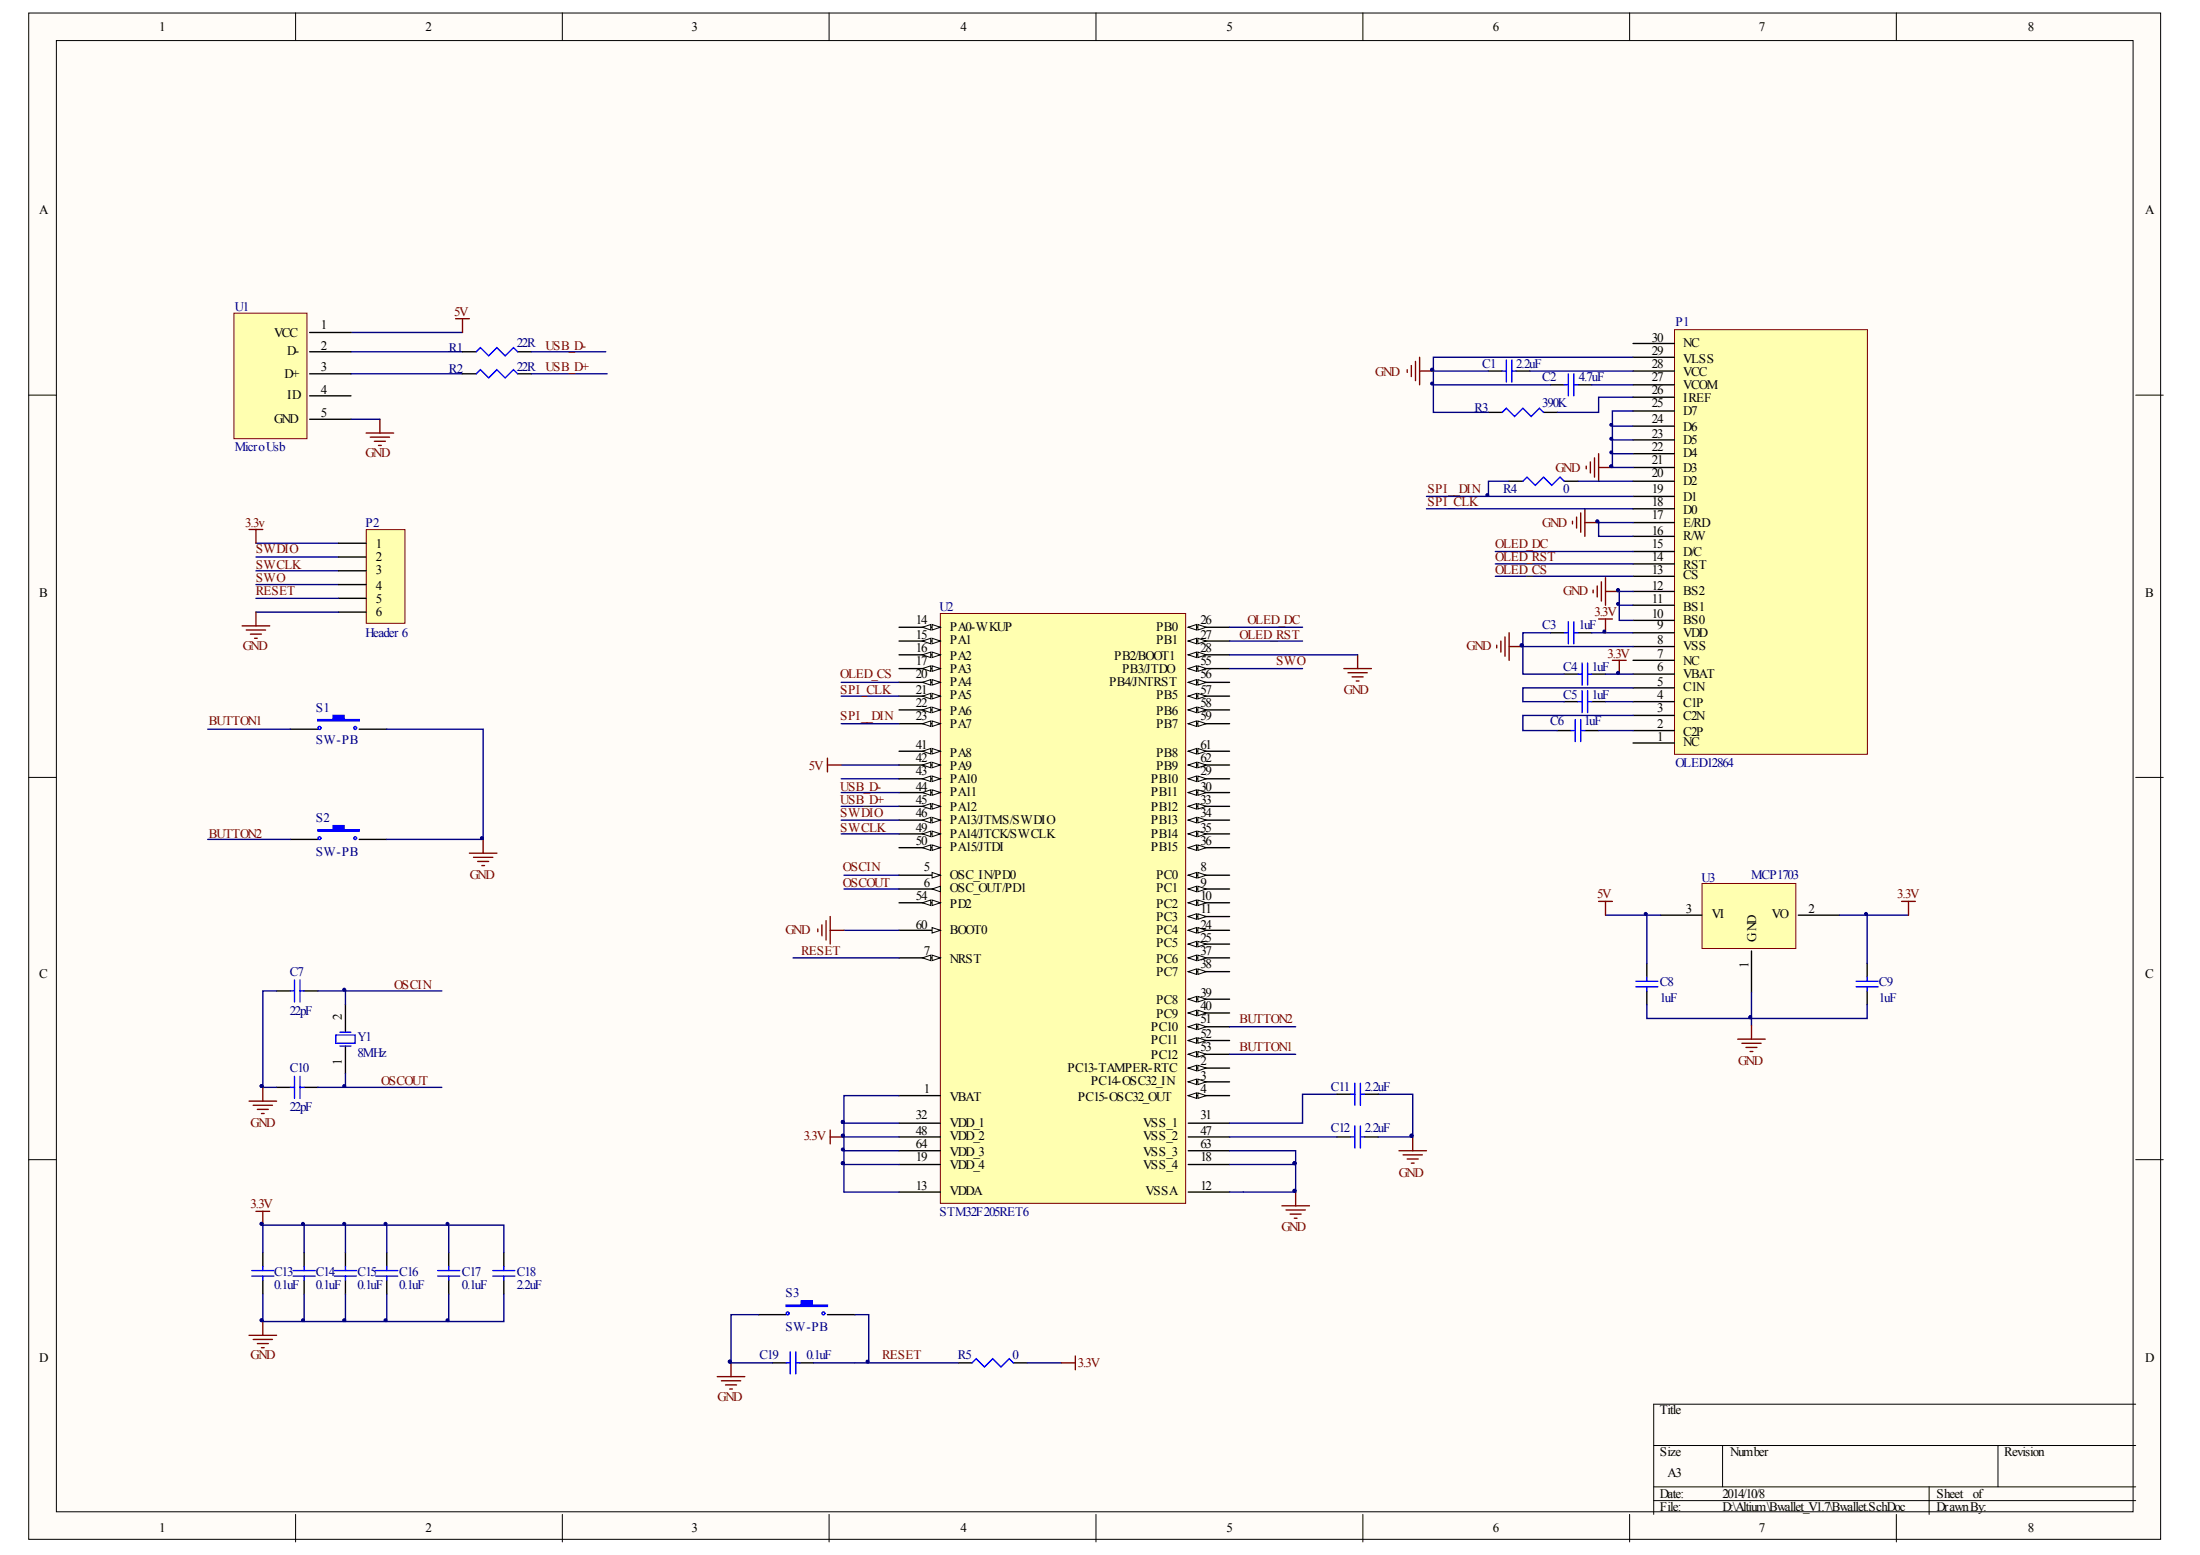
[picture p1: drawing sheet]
<svg xmlns="http://www.w3.org/2000/svg" width="297mm" height="210mm" viewBox="0 0 297 210" stroke-linecap="round" stroke-linejoin="round" font-family="sans-serif">
<g fill="#fffcf8" stroke="#000" stroke-width=".14">
<path d="M3.9 1.8h287.8v206h-287.8z"/>
<path d="M7.6 5.5h280.4v198.6h-280.4z"/>
</g>
<g fill="none" stroke="#000" stroke-width=".14">
<path d="M39.9 1.7v3.8M75.9 1.7v3.8M111.9 1.7v3.8M148 1.7v3.8M184 1.7v3.8M220 1.7v3.8M256 1.7v3.8M3.9 53.3h3.7M288.4 53.3h3.7M3.9 104.9h3.7M288.4 104.9h3.7M3.9 156.5h3.7"/>
<path d="M288.4 156.5h3.7M223.3 195.1h65.1M232.6 195.1v5.6M269.8 195.1v5.6M288.4 189.5h-65.1v14.9M39.9 204.4v3.7M75.9 204.4v3.7M111.9 204.4v3.7M148 204.4v3.7M184 204.4v3.7M220 204.4v3.7M223.3 200.7h65.1"/>
<path d="M223.3 202.6h65.1M256 204.4v3.7M260.5 200.7v3.7"/>
</g>
<path d="M127 82.8h33.1v79.6h-33.1z" fill="#ffffb0" stroke="#800000" stroke-width=".14"/>
<path d="M121.4 125.6h5.6" fill="none" stroke="#000" stroke-width=".19"/>
<path d="M125.8 125.2l1.2 .4-1.2 .4z" fill="#fffcf8" stroke="#000" stroke-width=".14"/>
<path d="M121.4 129.3h5.6" fill="none" stroke="#000" stroke-width=".19"/>
<g fill="#fffcf8" stroke="#000" stroke-width=".14">
<path d="M125.8 128.9l1.2 .4-1.2 .4z"/>
<path d="M124.5 129.3l1.2-.4v.8z"/>
</g>
<path d="M121.4 118.1h5.6" fill="none" stroke="#000" stroke-width=".19"/>
<path d="M125.8 117.8l1.2 .3-1.2 .4z" fill="#fffcf8" stroke="#000" stroke-width=".14"/>
<path d="M121.4 120h5.6" fill="none" stroke="#000" stroke-width=".19"/>
<path d="M125.8 120l1.2-.4v.8z" fill="#fffcf8" stroke="#000" stroke-width=".14"/>
<path d="M121.4 84.7h5.6" fill="none" stroke="#000" stroke-width=".19"/>
<g fill="#fffcf8" stroke="#000" stroke-width=".14">
<path d="M125.8 84.3l1.2 .4-1.2 .3z"/>
<path d="M124.5 84.7l1.2-.4v.7z"/>
</g>
<path d="M121.4 86.5h5.6" fill="none" stroke="#000" stroke-width=".19"/>
<g fill="#fffcf8" stroke="#000" stroke-width=".14">
<path d="M125.8 86.2l1.2 .3-1.2 .4z"/>
<path d="M124.5 86.5l1.2-.3v.7z"/>
</g>
<path d="M121.4 88.4h5.6" fill="none" stroke="#000" stroke-width=".19"/>
<g fill="#fffcf8" stroke="#000" stroke-width=".14">
<path d="M125.8 88l1.2 .4-1.2 .4z"/>
<path d="M124.5 88.4l1.2-.4v.8z"/>
</g>
<path d="M121.4 90.3h5.6" fill="none" stroke="#000" stroke-width=".19"/>
<g fill="#fffcf8" stroke="#000" stroke-width=".14">
<path d="M125.8 89.9l1.2 .4-1.2 .3z"/>
<path d="M124.5 90.3l1.2-.4v.7z"/>
</g>
<path d="M121.4 92.1h5.6" fill="none" stroke="#000" stroke-width=".19"/>
<g fill="#fffcf8" stroke="#000" stroke-width=".14">
<path d="M125.8 91.7l1.2 .4-1.2 .4z"/>
<path d="M124.5 92.1l1.2-.4v.8z"/>
</g>
<path d="M121.4 94h5.6" fill="none" stroke="#000" stroke-width=".19"/>
<g fill="#fffcf8" stroke="#000" stroke-width=".14">
<path d="M125.8 93.6l1.2 .4-1.2 .3z"/>
<path d="M124.5 94l1.2-.4v.7z"/>
</g>
<path d="M121.4 95.8h5.6" fill="none" stroke="#000" stroke-width=".19"/>
<g fill="#fffcf8" stroke="#000" stroke-width=".14">
<path d="M125.8 95.5l1.2 .3-1.2 .4z"/>
<path d="M124.5 95.8l1.2-.3v.7z"/>
</g>
<path d="M121.4 97.7h5.6" fill="none" stroke="#000" stroke-width=".19"/>
<g fill="#fffcf8" stroke="#000" stroke-width=".14">
<path d="M125.8 97.3l1.2 .4-1.2 .4z"/>
<path d="M124.5 97.7l1.2-.4v.8z"/>
</g>
<path d="M121.4 101.4h5.6" fill="none" stroke="#000" stroke-width=".19"/>
<g fill="#fffcf8" stroke="#000" stroke-width=".14">
<path d="M125.8 101l1.2 .4-1.2 .4z"/>
<path d="M124.5 101.4l1.2-.4v.8z"/>
</g>
<path d="M121.4 103.3h5.6" fill="none" stroke="#000" stroke-width=".19"/>
<g fill="#fffcf8" stroke="#000" stroke-width=".14">
<path d="M125.8 102.9l1.2 .4-1.2 .3z"/>
<path d="M124.5 103.3l1.2-.4v.7z"/>
</g>
<path d="M121.4 105.1h5.6" fill="none" stroke="#000" stroke-width=".19"/>
<g fill="#fffcf8" stroke="#000" stroke-width=".14">
<path d="M125.8 104.8l1.2 .3-1.2 .4z"/>
<path d="M124.5 105.1l1.2-.3v.7z"/>
</g>
<path d="M121.4 107h5.6" fill="none" stroke="#000" stroke-width=".19"/>
<g fill="#fffcf8" stroke="#000" stroke-width=".14">
<path d="M125.8 106.6l1.2 .4-1.2 .4z"/>
<path d="M124.5 107l1.2-.4v.8z"/>
</g>
<path d="M121.4 108.8h5.6" fill="none" stroke="#000" stroke-width=".19"/>
<g fill="#fffcf8" stroke="#000" stroke-width=".14">
<path d="M125.8 108.5l1.2 .3-1.2 .4z"/>
<path d="M124.5 108.8l1.2-.3v.7z"/>
</g>
<path d="M121.4 110.7h5.6" fill="none" stroke="#000" stroke-width=".19"/>
<g fill="#fffcf8" stroke="#000" stroke-width=".14">
<path d="M125.8 110.3l1.2 .4-1.2 .4z"/>
<path d="M124.5 110.7l1.2-.4v.8z"/>
</g>
<path d="M121.4 112.6h5.6" fill="none" stroke="#000" stroke-width=".19"/>
<g fill="#fffcf8" stroke="#000" stroke-width=".14">
<path d="M125.8 112.2l1.2 .4-1.2 .3z"/>
<path d="M124.5 112.6l1.2-.4v.7z"/>
</g>
<path d="M121.4 114.4h5.6" fill="none" stroke="#000" stroke-width=".19"/>
<g fill="#fffcf8" stroke="#000" stroke-width=".14">
<path d="M125.8 114.1l1.2 .3-1.2 .4z"/>
<path d="M124.5 114.4l1.2-.3v.7z"/>
</g>
<path d="M160.4 84.7h5.6" fill="none" stroke="#000" stroke-width=".19"/>
<g fill="#fffcf8" stroke="#000" stroke-width=".14">
<path d="M160.4 84.7l1.1-.4v.7z"/>
<path d="M161.7 84.3l1.2 .4-1.2 .3z"/>
</g>
<path d="M160.4 86.5h5.6" fill="none" stroke="#000" stroke-width=".19"/>
<g fill="#fffcf8" stroke="#000" stroke-width=".14">
<path d="M160.4 86.5l1.1-.3v.7z"/>
<path d="M161.7 86.2l1.2 .3-1.2 .4z"/>
</g>
<path d="M160.4 88.4h5.6" fill="none" stroke="#000" stroke-width=".19"/>
<g fill="#fffcf8" stroke="#000" stroke-width=".14">
<path d="M160.4 88.4l1.1-.4v.8z"/>
<path d="M161.7 88l1.2 .4-1.2 .4z"/>
</g>
<path d="M160.4 90.3h5.6" fill="none" stroke="#000" stroke-width=".19"/>
<g fill="#fffcf8" stroke="#000" stroke-width=".14">
<path d="M160.4 90.3l1.1-.4v.7z"/>
<path d="M161.7 89.9l1.2 .4-1.2 .3z"/>
</g>
<path d="M160.4 92.1h5.6" fill="none" stroke="#000" stroke-width=".19"/>
<g fill="#fffcf8" stroke="#000" stroke-width=".14">
<path d="M160.4 92.1l1.1-.4v.8z"/>
<path d="M161.7 91.7l1.2 .4-1.2 .4z"/>
</g>
<path d="M160.4 94h5.6" fill="none" stroke="#000" stroke-width=".19"/>
<g fill="#fffcf8" stroke="#000" stroke-width=".14">
<path d="M160.4 94l1.1-.4v.7z"/>
<path d="M161.7 93.6l1.2 .4-1.2 .3z"/>
</g>
<path d="M160.4 95.8h5.6" fill="none" stroke="#000" stroke-width=".19"/>
<g fill="#fffcf8" stroke="#000" stroke-width=".14">
<path d="M160.4 95.8l1.1-.3v.7z"/>
<path d="M161.7 95.5l1.2 .3-1.2 .4z"/>
</g>
<path d="M160.4 97.7h5.6" fill="none" stroke="#000" stroke-width=".19"/>
<g fill="#fffcf8" stroke="#000" stroke-width=".14">
<path d="M160.4 97.7l1.1-.4v.8z"/>
<path d="M161.7 97.3l1.2 .4-1.2 .4z"/>
</g>
<path d="M160.4 101.4h5.6" fill="none" stroke="#000" stroke-width=".19"/>
<g fill="#fffcf8" stroke="#000" stroke-width=".14">
<path d="M160.4 101.4l1.1-.4v.8z"/>
<path d="M161.7 101l1.2 .4-1.2 .4z"/>
</g>
<path d="M160.4 103.3h5.6" fill="none" stroke="#000" stroke-width=".19"/>
<g fill="#fffcf8" stroke="#000" stroke-width=".14">
<path d="M160.4 103.3l1.1-.4v.7z"/>
<path d="M161.7 102.9l1.2 .4-1.2 .3z"/>
</g>
<path d="M160.4 105.1h5.6" fill="none" stroke="#000" stroke-width=".19"/>
<g fill="#fffcf8" stroke="#000" stroke-width=".14">
<path d="M160.4 105.1l1.1-.3v.7z"/>
<path d="M161.7 104.8l1.2 .3-1.2 .4z"/>
</g>
<path d="M160.4 107h5.6" fill="none" stroke="#000" stroke-width=".19"/>
<g fill="#fffcf8" stroke="#000" stroke-width=".14">
<path d="M160.4 107l1.1-.4v.8z"/>
<path d="M161.7 106.6l1.2 .4-1.2 .4z"/>
</g>
<path d="M160.4 108.8h5.6" fill="none" stroke="#000" stroke-width=".19"/>
<g fill="#fffcf8" stroke="#000" stroke-width=".14">
<path d="M160.4 108.8l1.1-.3v.7z"/>
<path d="M161.7 108.5l1.2 .3-1.2 .4z"/>
</g>
<path d="M160.4 110.7h5.6" fill="none" stroke="#000" stroke-width=".19"/>
<g fill="#fffcf8" stroke="#000" stroke-width=".14">
<path d="M160.4 110.7l1.1-.4v.8z"/>
<path d="M161.7 110.3l1.2 .4-1.2 .4z"/>
</g>
<path d="M160.4 112.6h5.6" fill="none" stroke="#000" stroke-width=".19"/>
<g fill="#fffcf8" stroke="#000" stroke-width=".14">
<path d="M160.4 112.6l1.1-.4v.7z"/>
<path d="M161.7 112.2l1.2 .4-1.2 .3z"/>
</g>
<path d="M160.4 114.4h5.6" fill="none" stroke="#000" stroke-width=".19"/>
<g fill="#fffcf8" stroke="#000" stroke-width=".14">
<path d="M160.4 114.4l1.1-.3v.7z"/>
<path d="M161.7 114.1l1.2 .3-1.2 .4z"/>
</g>
<path d="M160.4 118.1h5.6" fill="none" stroke="#000" stroke-width=".19"/>
<g fill="#fffcf8" stroke="#000" stroke-width=".14">
<path d="M160.4 118.1l1.1-.3v.7z"/>
<path d="M161.7 117.8l1.2 .3-1.2 .4z"/>
</g>
<path d="M160.4 120h5.6" fill="none" stroke="#000" stroke-width=".19"/>
<g fill="#fffcf8" stroke="#000" stroke-width=".14">
<path d="M160.4 120l1.1-.4v.8z"/>
<path d="M161.7 119.6l1.2 .4-1.2 .4z"/>
</g>
<path d="M160.4 121.9h5.6" fill="none" stroke="#000" stroke-width=".19"/>
<g fill="#fffcf8" stroke="#000" stroke-width=".14">
<path d="M160.4 121.9l1.1-.4v.7z"/>
<path d="M161.7 121.5l1.2 .4-1.2 .3z"/>
</g>
<path d="M160.4 123.7h5.6" fill="none" stroke="#000" stroke-width=".19"/>
<g fill="#fffcf8" stroke="#000" stroke-width=".14">
<path d="M160.4 123.7l1.1-.4v.8z"/>
<path d="M161.7 123.3l1.2 .4-1.2 .4z"/>
</g>
<path d="M160.4 125.6h5.6" fill="none" stroke="#000" stroke-width=".19"/>
<g fill="#fffcf8" stroke="#000" stroke-width=".14">
<path d="M160.4 125.6l1.1-.4v.8z"/>
<path d="M161.7 125.2l1.2 .4-1.2 .4z"/>
</g>
<path d="M160.4 127.4h5.6" fill="none" stroke="#000" stroke-width=".19"/>
<g fill="#fffcf8" stroke="#000" stroke-width=".14">
<path d="M160.4 127.4l1.1-.3v.7z"/>
<path d="M161.7 127.1l1.2 .3-1.2 .4z"/>
</g>
<path d="M160.4 129.3h5.6" fill="none" stroke="#000" stroke-width=".19"/>
<g fill="#fffcf8" stroke="#000" stroke-width=".14">
<path d="M160.4 129.3l1.1-.4v.8z"/>
<path d="M161.7 128.9l1.2 .4-1.2 .4z"/>
</g>
<path d="M160.4 131.2h5.6" fill="none" stroke="#000" stroke-width=".19"/>
<g fill="#fffcf8" stroke="#000" stroke-width=".14">
<path d="M160.4 131.2l1.1-.4v.7z"/>
<path d="M161.7 130.8l1.2 .4-1.2 .3z"/>
</g>
<path d="M160.4 134.9h5.6" fill="none" stroke="#000" stroke-width=".19"/>
<g fill="#fffcf8" stroke="#000" stroke-width=".14">
<path d="M160.4 134.9l1.1-.4v.7z"/>
<path d="M161.7 134.5l1.2 .4-1.2 .3z"/>
</g>
<path d="M160.4 136.7h5.6" fill="none" stroke="#000" stroke-width=".19"/>
<g fill="#fffcf8" stroke="#000" stroke-width=".14">
<path d="M160.4 136.7l1.1-.3v.7z"/>
<path d="M161.7 136.4l1.2 .3-1.2 .4z"/>
</g>
<path d="M160.4 138.6h5.6" fill="none" stroke="#000" stroke-width=".19"/>
<g fill="#fffcf8" stroke="#000" stroke-width=".14">
<path d="M160.4 138.6l1.1-.4v.8z"/>
<path d="M161.7 138.2l1.2 .4-1.2 .4z"/>
</g>
<path d="M160.4 140.5h5.6" fill="none" stroke="#000" stroke-width=".19"/>
<g fill="#fffcf8" stroke="#000" stroke-width=".14">
<path d="M160.4 140.5l1.1-.4v.7z"/>
<path d="M161.7 140.1l1.2 .4-1.2 .3z"/>
</g>
<path d="M160.4 142.3h5.6" fill="none" stroke="#000" stroke-width=".19"/>
<g fill="#fffcf8" stroke="#000" stroke-width=".14">
<path d="M160.4 142.3l1.1-.4v.8z"/>
<path d="M161.7 141.9l1.2 .4-1.2 .4z"/>
</g>
<path d="M160.4 144.2h5.6" fill="none" stroke="#000" stroke-width=".19"/>
<g fill="#fffcf8" stroke="#000" stroke-width=".14">
<path d="M160.4 144.2l1.1-.4v.7z"/>
<path d="M161.7 143.8l1.2 .4-1.2 .3z"/>
</g>
<path d="M160.4 146h5.6" fill="none" stroke="#000" stroke-width=".19"/>
<g fill="#fffcf8" stroke="#000" stroke-width=".14">
<path d="M160.4 146l1.1-.3v.7z"/>
<path d="M161.7 145.7l1.2 .3-1.2 .4z"/>
</g>
<path d="M160.4 147.9h5.6" fill="none" stroke="#000" stroke-width=".19"/>
<g fill="#fffcf8" stroke="#000" stroke-width=".14">
<path d="M160.4 147.9l1.1-.4v.8z"/>
<path d="M161.7 147.5l1.2 .4-1.2 .4z"/>
</g>
<path d="M121.4 121.9h5.6" fill="none" stroke="#000" stroke-width=".19"/>
<g fill="#fffcf8" stroke="#000" stroke-width=".14">
<path d="M125.8 121.5l1.2 .4-1.2 .3z"/>
<path d="M124.5 121.9l1.2-.4v.7z"/>
</g>
<g fill="none" stroke="#000" stroke-width=".19">
<path d="M62.4 47.5h1.9M62.4 50.5h1.9M69.9 47.5h1.8M69.9 50.5h1.8M39.2 98.4h3.7M48.5 98.4h3.7M39.2 113.3h3.7M48.5 113.3h3.7M37.3 133.8h1.9M41.1 133.8h1.8M46.6 135.6v3.7M37.3 146.8h1.9"/>
<path d="M41.1 146.8h1.8M46.6 141.2v3.7M121.4 147.9h5.6M121.4 151.6h5.6M121.4 153.5h5.6M121.4 155.3h5.6M121.4 157.2h5.6M160.4 151.6h5.6M160.4 153.5h5.6M160.4 155.3h5.6M160.4 157.2h5.6M35.5 169.1v1.9"/>
<path d="M35.5 172.8v1.9M41.1 169.1v1.9M41.1 172.8v1.9M46.6 169.1v1.9M46.6 172.8v1.9M52.2 169.1v1.9M52.2 172.8v1.9M60.6 169.1v1.9M60.6 172.8v1.9M68 169.1v1.9M68 172.8v1.9M121.4 160.9h5.6"/>
<path d="M160.4 160.9h5.6"/>
</g>
<g fill="none" stroke="#00f" stroke-width=".19">
<path d="M64.3 47.5l.6-.6 1.1 1.1 1.1-1.1 1.1 1.1 1.1-1.1 .6 .6M64.3 50.5l.6-.6 1.1 1.1 1.1-1.1 1.1 1.1 1.1-1.1 .6 .6M39.2 133.8h.6M39.8 132.3v2.9M40.5 132.3v2.9M40.5 133.8h.6M45.3 139.7h2.6v1.1h-2.6zM45.9 139.3h1.5M39.2 146.8h.6M39.8 145.3v3M40.5 145.3v3M40.5 146.8h.6"/>
<path d="M45.9 141.2h1.5M34 171.5h3M34 172.3h3M35.5 171v.5M35.5 172.3v.5M39.6 171.5h3M39.6 172.3h3M41.1 171v.5M41.1 172.3v.5M45.2 171.5h2.9M45.2 172.3h2.9M46.6 171v.5"/>
<path d="M46.6 172.3v.5M50.7 171.5h3M50.7 172.3h3M52.2 171v.5M52.2 172.3v.5M59.1 171.5h3M59.1 172.3h3M60.6 171v.5M60.6 172.3v.5M66.5 171.5h3M66.5 172.3h3M68 171v.5"/>
<path d="M68 172.3v.5"/>
<circle cx="43.1" cy="98.3" r=".2"/>
<circle cx="48" cy="98.3" r=".2"/>
<circle cx="43.1" cy="113.1" r=".2"/>
<circle cx="48" cy="113.1" r=".19"/>
</g>
<g fill="none" stroke="#000080" stroke-width=".19">
<path d="M47.4 44.9h15M47.4 47.5h15M47.4 50.5h15M71.7 47.5h10.1M71.7 50.5h10.3M28 98.4h11.2M52.2 98.4h13v14.9h-13M113.6 92.1h7.8M28 113.3h11.2M113.6 107h7.8M113.6 110.7h7.8M113.6 108.8h7.8"/>
<path d="M113.9 118.1h7.5M37.3 133.8h-1.8v13h1.8M42.9 133.8h16.8M46.6 133.8v1.8M113.9 120h7.5M113.9 125.6h7.5M42.9 146.8h16.8M46.6 144.9v1.9M113.9 155.3h7.5M113.9 153.5h7.5M41.1 165.4v3.7M41.1 174.7v3.7"/>
<path d="M46.6 165.4v3.7M46.6 174.7v3.7M52.2 165.4v3.7M52.2 174.7v3.7M60.6 165.4v3.7M60.6 174.7v3.7M113.9 160.9h7.5M166 160.9h1.9"/>
</g>
<g fill="#000080" stroke="#000080" stroke-width=".14">
<circle cx="35.3" cy="146.6" r=".2"/>
<circle cx="46.5" cy="133.6" r=".2"/>
<circle cx="46.5" cy="146.6" r=".2"/>
<circle cx="174.8" cy="160.7" r=".2"/>
<circle cx="113.8" cy="155.2" r=".2"/>
<circle cx="113.8" cy="153.3" r=".19"/>
<circle cx="60.4" cy="165.2" r=".2"/>
<circle cx="60.4" cy="178.2" r=".2"/>
<circle cx="52" cy="165.2" r=".2"/>
<circle cx="52" cy="178.2" r=".2"/>
<circle cx="46.5" cy="165.2" r=".2"/>
<circle cx="40.9" cy="165.2" r=".2"/>
<circle cx="40.9" cy="178.2" r=".2"/>
<circle cx="46.5" cy="178.2" r=".2"/>
<circle cx="35.3" cy="178.2" r=".2"/>
<circle cx="35.3" cy="165.2" r=".2"/>
<circle cx="65.1" cy="113.1" r=".19"/>
</g>
<g fill="none" stroke="#800000" stroke-width=".19">
<path d="M49.4 58.5h3.7M50 59h2.6M50.5 59.6h1.5M51.3 56.6v1.9M51.1 60.1h.4M63.4 115.2h3.7M63.9 115.7h2.6M64.5 116.3h1.5M65 116.8h.4M65.2 113.3v1.9M112.1 152.5v1.9M112.1 153.5h1.8"/>
<path d="M34.6 163.5h1.8M35.5 163.5v1.9M35.5 178.4v1.8M173.1 162.8h3.7M173.6 163.3h2.6M174.2 163.9h1.5M174.8 164.4h.3M174.9 160.9v1.9M33.6 180.2h3.7M34.2 180.8h2.6M34.7 181.4h1.5M35.3 181.9h.4"/>
</g>
<g fill="#00f" stroke="#00f" stroke-width=".19">
<path d="M42.9 97.1h2.1v-.5h1.5v.5h2v.2h-5.6z" fill-rule="evenodd"/>
<path d="M42.9 112h2.1v-.6h1.5v.6h2v.2h-5.6z" fill-rule="evenodd"/>
</g>
<path d="M31.6 42.3h9.9v16.9h-9.9z" fill="#ffffb0" stroke="#800000" stroke-width=".14"/>
<path d="M41.8 44.9h5.6M41.8 47.5h5.6M41.8 50.5h5.6M41.8 53.4h5.6M41.8 56.6h5.6M180.5 153.5h1.9M184.2 153.5h1.9" fill="none" stroke="#000" stroke-width=".19"/>
<g fill="none" stroke="#000080" stroke-width=".19">
<path d="M47.4 56.6h3.9M34.6 78.9h11.1M34.6 77h11.1M34.6 75.2h11.1M34.6 73.3h11.1M113.6 94h7.8M113.6 97.7h7.8M166 84.7h9.9M166 86.5h9.9M113.6 112.6h7.8M113.6 105.1h7.8M113.6 103.3h7.8"/>
<path d="M121.4 147.9h-7.5v3.7M166 153.5h14.5"/>
</g>
<g fill="#000080" stroke="#000080" stroke-width=".14">
<circle cx="113.8" cy="151.5" r=".2"/>
<circle cx="35.3" cy="146.6" r=".2"/>
<circle cx="190.6" cy="153.3" r=".19"/>
</g>
<path d="M182.4 153.5h.5M182.9 152v3M183.7 152v3M183.7 153.5h.5" fill="none" stroke="#00f" stroke-width=".19"/>
<path d="M33.6 71.5h1.9M34.6 71.5v1.8M33.6 148.6h3.7M34.2 149.2h2.6M34.7 149.8h1.5M35.3 150.3h.4M35.5 146.8v1.8M188.9 155.3h3.7M189.4 155.9h2.6M190 156.4h1.5M190.6 157h.3M190.7 153.5v1.8" fill="none" stroke="#800000" stroke-width=".19"/>
<path d="M49.4 71.5h5.3v12.6h-5.3z" fill="#ffffb0" stroke="#800000" stroke-width=".14"/>
<path d="M45.7 73.3h3.7M45.7 75.2h3.7M45.7 77h3.7M45.7 78.9h3.7M45.7 80.8h3.7M45.7 82.6h3.7M104.3 184h1.8M108 184h1.9" fill="none" stroke="#000" stroke-width=".19"/>
<path d="M34.6 82.6h11.1M166 90.3h9.9M113.9 157.2h7.5M121.4 151.6h-7.5v9.3M166 155.3h8.9v1.9M166 157.2h8.9M174.9 157.2v3.7h-7M35.5 169.1v-3.7h32.5v3.7M35.5 174.7v3.7h32.5v-3.7" fill="none" stroke="#000080" stroke-width=".19"/>
<g fill="#000080" stroke="#000080" stroke-width=".14">
<circle cx="35.3" cy="165.2" r=".2"/>
<circle cx="35.3" cy="178.2" r=".2"/>
<circle cx="113.8" cy="151.5" r=".2"/>
<circle cx="113.8" cy="157" r=".19"/>
<circle cx="174.8" cy="157" r=".2"/>
<circle cx="174.8" cy="160.7" r=".2"/>
<circle cx="98.5" cy="183.8" r=".2"/>
</g>
<path d="M106.1 184h.6M106.7 182.5v3M107.4 182.5v3M107.4 184h.6" fill="none" stroke="#00f" stroke-width=".19"/>
<path d="M96.8 185.8h3.8M97.4 186.4h2.6M98 186.9h1.4M98.5 187.5h.4M98.7 184v1.8" fill="none" stroke="#800000" stroke-width=".19"/>
<path d="M226.1 44.5h26v57.3h-26z" fill="#ffffb0" stroke="#800000" stroke-width=".14"/>
<g fill="none" stroke="#000" stroke-width=".19">
<path d="M201 50.1h1.8M201 55.7h1.8M204.7 50.1h1.8M208.4 55.7h1.9M209.3 51.9h1.9M213.1 51.9h1.8M220.5 59.4h5.6M220.5 57.5h5.6M220.5 55.5h5.6M220.5 53.6h5.6M220.5 51.9h5.6M220.5 50.1h5.6"/>
<path d="M220.5 48.2h5.6M220.5 46.4h5.6M220.5 79.8h5.6M220.5 77.8h5.6M220.5 76.1h5.6M220.5 74.4h5.6M220.5 72.4h5.6M220.5 70.5h5.6M220.5 68.7h5.6M220.5 67h5.6M220.5 65h5.6M220.5 63.1h5.6"/>
<path d="M220.5 61.2h5.6M209.3 85.4h1.9M210.3 98.6h1.8M211.2 94.7h1.9M213.1 85.4h1.8M214 98.6h1.8M214.9 94.7h1.9M220.5 98.6h5.6M220.5 96.6h5.6M220.5 94.7h5.6M220.5 92.9h5.6M220.5 91h5.6"/>
<path d="M220.5 89.1h5.6M220.5 87.3h5.6M220.5 85.4h5.6M220.5 83.7h5.6M220.5 81.7h5.6M220.5 100.3h5.6"/>
</g>
<path d="M61.5 43h1.9M62.4 43v1.9M202.1 87.1v.4M202.6 86.5v1.5M203.2 86v2.6M203.8 85.4v3.7M203.8 87.3h1.8M217.7 89.1h1.9M218.6 89.1v1.9M111.7 102.3v1.9M111.7 103.3h1.9" fill="none" stroke="#800000" stroke-width=".19"/>
<g fill="none" stroke="#00f" stroke-width=".19">
<path d="M202.8 55.7l.6-.6 1.1 1.1 1.1-1.1 1.1 1.1 1.1-1.1 .6 .6M202.8 50.1h.6M203.4 48.6v3M204.1 48.6v3M204.1 50.1h.6M211.2 51.9h.6M211.8 50.5v2.9M212.5 50.5v2.9M212.5 51.9h.6M211.2 85.4h.6M211.8 83.9v3M212.1 98.6h.6"/>
<path d="M212.5 83.9v3M212.5 85.4h.6M212.7 97.1v3M213.1 94.7h.5M213.4 97.1v3M213.4 98.6h.6M213.6 93.2v3M214.4 93.2v3M214.4 94.7h.5"/>
</g>
<path d="M201.9 74.4h18.6M201.9 76.1h18.6M201.9 77.8h18.6M215.8 98.6h4.7M216.8 94.7h3.7M218.6 83.7h1.9M220.5 96.6h-14.9v2h4.7M220.5 92.9h-14.9v1.8h5.6" fill="none" stroke="#000080" stroke-width=".19"/>
<g fill="#000080" stroke="#000080" stroke-width=".14">
<circle cx="218.5" cy="90.8" r=".2"/>
<circle cx="205.4" cy="87.1" r=".2"/>
</g>
<path d="M229.8 119.3h12.7v8.7h-12.7z" fill="#ffffb0" stroke="#800000" stroke-width=".14"/>
<g fill="none" stroke="#000" stroke-width=".19">
<path d="M203.8 65h1.8M211.2 65h1.9M211.2 91h1.9M214.9 91h1.9M222.4 130v1.9M222.4 133.8v1.8M224.2 123.5h5.6M236.5 128.4v5.5M242.8 123.5h5.6M252.1 130v1.9M252.1 133.8v1.8M180.5 147.7h1.9"/>
<path d="M184.2 147.7h1.9M102.4 177.5h3.7M111.7 177.5h3.7M129.4 184h1.8M136.8 184h1.9"/>
</g>
<g fill="none" stroke="#000080" stroke-width=".19">
<path d="M193.5 50.1h7.5M193.5 51.9h15.8M206.5 50.1h14M214.9 51.9h5.6M217.7 59.4h2.8M217.7 57.5h2.8M220.5 53.6h-4.7v2.1h-5.5M220.5 48.2h-27v7.5h7.5M220.5 55.5h-2.8v7.6h2.8M192.6 67h27.9M192.6 68.7h27.9M203.8 65h-2.8v2"/>
<path d="M213.1 65h7.4M217.7 61.2h2.8M220.5 79.8h-1.9v3.9M220.5 70.5h-4.7v1.9h4.7M34.6 80.8h11.1M166 88.4h17.3M205.6 87.3h14.9M209.3 85.4h-3.7v5.6h5.6M214.9 85.4h5.6M216.8 91h3.7M218.6 81.7h1.9M107.1 129.3h14.3"/>
<path d="M166 138.6h8.9M216.8 123.5h7.4M222.4 135.6v1.9h29.7v-1.9M222.4 123.5v6.5M236.5 133.9v4.5M248.4 123.5h9.3M252.1 123.5v6.5M166 142.3h8.9M180.5 147.7h-4.6v3.9h-9.9M186.1 147.7h4.6v5.8h-4.6M102.4 177.5h-3.7v6.5h5.6M115.4 177.5h1.9v6.5"/>
<path d="M109.9 184h19.5M138.7 184h4.6"/>
</g>
<g fill="none" stroke="#800000" stroke-width=".19">
<path d="M190 49.9v.4M190.6 49.3v1.5M191.1 48.8v2.6M191.7 48.2v3.7M191.7 50.1h1.8M212.3 70.4v.3M212.9 69.8v1.5M213.4 69.2v2.6M214 68.7v3.7M214 70.5h1.8M214.2 62.9v.4M214.7 62.4v1.4"/>
<path d="M215.1 79.7v.3M215.3 61.8v2.6M215.7 79.1v1.5M215.8 61.2v3.8M215.8 63.1h1.9M216.2 78.5v2.6M216.8 78v3.7M216.8 79.8h1.8M32.7 84.5h3.7M33.3 85h2.6M33.8 85.6h1.5M34.4 86.2h.3"/>
<path d="M34.6 82.6v1.9M181.4 90.3h3.8M182 90.8h2.6M182.6 91.4h1.4M183.1 91.9h.4M183.3 88.4v1.9M215.8 83.6h1.9M216.8 83.6v1.8M110.4 125.4v.4M111 124.8v1.5M111.5 124.3v2.6M112.1 123.7v3.7"/>
<path d="M112.1 125.6h1.8M215.8 121.7h1.9M216.8 121.7v1.8M236.5 138.4v1.9M256.7 121.7h1.9M257.7 121.7v1.8M234.6 140.3h3.7M235.2 140.8h2.6M235.7 141.4h1.5M236.3 141.9h.4M143.3 184h1.9M145.2 183v1.9"/>
</g>
<g fill="none" stroke="#00f" stroke-width=".19">
<path d="M205.6 65l.6-.6 1.1 1.1 1.1-1.1 1.1 1.1 1.1-1.1 .6 .6M213.1 91h.5M213.6 89.5v3M214.4 89.5v3M214.4 91h.5M220.9 132.5h2.9M220.9 133.2h2.9M222.4 131.9v.6M222.4 133.2v.6M250.6 132.5h3M250.6 133.2h3M252.1 131.9v.6"/>
<path d="M252.1 133.2v.6M182.4 147.7h.5M182.9 146.2v3M183.7 146.2v3M183.7 147.7h.5M131.2 184l.6-.6 1.1 1.1 1.1-1.1 1.1 1.1 1.2-1.1 .5 .6"/>
<circle cx="106.4" cy="177.3" r=".2"/>
<circle cx="111.2" cy="177.3" r=".2"/>
</g>
<g fill="#000080" stroke="#000080" stroke-width=".14">
<circle cx="222.2" cy="123.4" r=".2"/>
<circle cx="236.3" cy="137.3" r=".2"/>
<circle cx="251.9" cy="123.4" r=".2"/>
<circle cx="190.6" cy="153.3" r=".19"/>
<circle cx="218.5" cy="79.7" r=".2"/>
<circle cx="218.5" cy="81.5" r=".2"/>
<circle cx="205.4" cy="87.1" r=".2"/>
<circle cx="215.7" cy="70.4" r=".19"/>
<circle cx="217.5" cy="62.9" r=".19"/>
<circle cx="217.5" cy="61.1" r=".2"/>
<circle cx="217.5" cy="59.2" r=".2"/>
<circle cx="217.5" cy="57.3" r=".2"/>
<circle cx="216.6" cy="85.2" r=".19"/>
<circle cx="193.4" cy="49.9" r=".2"/>
<circle cx="193.4" cy="51.8" r=".2"/>
<circle cx="200.8" cy="66.8" r=".2"/>
<circle cx="98.5" cy="183.8" r=".2"/>
<circle cx="117.1" cy="183.8" r=".2"/>
</g>
<path d="M106.1 176.2h2.1v-.6h1.5v.6h2v.1h-5.6z" fill-rule="evenodd" fill="#00f" stroke="#00f" stroke-width=".19"/>
<g font-size="1.8">
<text x="21.5" y="4.2">1</text>
<text x="57.4" y="4.2">2</text>
<text x="93.4" y="4.2">3</text>
<text x="129.7" y="4.2">4</text>
<text x="165.6" y="4.2">5</text>
<text x="201.5" y="4.2">6</text>
<text x="237.5" y="4.2">7</text>
<text x="273.8" y="4.2">8</text>
<text x="5.3" y="28.9">A</text>
<text x="289.6" y="28.9">A</text>
<text x="37" y="45.4">VCC</text>
<text x="38.8" y="47.9">D-</text>
<text x="43.3" y="44.4">1</text>
<text x="43.3" y="47.2">2</text>
<text x="223" y="47.9">29</text>
<text x="223" y="46.1">30</text>
<text x="227.3" y="46.8">NC</text>
<text x="38.4" y="51.1">D+</text>
<text x="38.8" y="53.9">ID</text>
<text x="43.3" y="50">3</text>
<text x="43.3" y="53.2">4</text>
<text x="223" y="53.2">26</text>
<text x="223" y="51.4">27</text>
<text x="223" y="49.7">28</text>
<text x="227.3" y="52.5">VCOM</text>
<text x="227.3" y="50.7">VCC</text>
<text x="227.3" y="49">VLSS</text>
<text x="37" y="57.1">GND</text>
<text x="43.3" y="56.4">5</text>
<text x="223" y="59.2">23</text>
<text x="223" y="57.1">24</text>
<text x="223" y="54.9">25</text>
<text x="227.3" y="59.9">D5</text>
<text x="227.3" y="58.1">D6</text>
<text x="227.3" y="56">D7</text>
<text x="227.3" y="54.2">IREF</text>
<text x="223" y="64.5">20</text>
<text x="223" y="62.7">21</text>
<text x="223" y="60.9">22</text>
<text x="227.3" y="65.5">D2</text>
<text x="227.3" y="63.7">D3</text>
<text x="227.3" y="61.6">D4</text>
<text x="223" y="70.1">17</text>
<text x="223" y="68.3">18</text>
<text x="223" y="66.6">19</text>
<text x="227.3" y="71.1">E/RD</text>
<text x="227.3" y="69.4">D0</text>
<text x="227.3" y="67.6">D1</text>
<text x="50.7" y="74">1</text>
<text x="50.7" y="75.7">2</text>
<text x="50.7" y="77.5">3</text>
<text x="223" y="77.5">13</text>
<text x="223" y="75.7">14</text>
<text x="223" y="74">15</text>
<text x="223" y="72.2">16</text>
<text x="227.3" y="76.8">RST</text>
<text x="227.3" y="75">D/C</text>
<text x="227.3" y="72.9">R/W</text>
<text x="5.3" y="80.7">B</text>
<text x="50.7" y="79.6">4</text>
<text x="50.7" y="81.4">5</text>
<text x="50.7" y="83.1">6</text>
<text x="223" y="83.5">10</text>
<text x="223" y="81.4">11</text>
<text x="223" y="79.6">12</text>
<text x="227.3" y="82.4">BS1</text>
<text x="227.3" y="80.3">BS2</text>
<text x="227.3" y="78.2">CS</text>
<text x="289.6" y="80.7">B</text>
<text x="123.7" y="84.2">14</text>
<text x="123.7" y="86.3">15</text>
<text x="123.7" y="88">16</text>
<text x="123.7" y="89.8">17</text>
<text x="128.3" y="85.2">PA0-WKUP</text>
<text x="128.3" y="87">PA1</text>
<text x="128.3" y="89.1">PA2</text>
<text x="150.5" y="89.1">PB2/BOOT1</text>
<text x="156.1" y="85.2">PB0</text>
<text x="156.1" y="87">PB1</text>
<text x="162.1" y="84.2">26</text>
<text x="162.1" y="86.3">27</text>
<text x="162.1" y="88">28</text>
<text x="162.1" y="89.8">55</text>
<text x="223.7" y="88.8">7</text>
<text x="223.7" y="87">8</text>
<text x="223.7" y="84.9">9</text>
<text x="227.3" y="89.8">NC</text>
<text x="227.3" y="87.7">VSS</text>
<text x="227.3" y="85.9">VDD</text>
<text x="227.3" y="84.2">BS0</text>
<text x="123.7" y="91.6">20</text>
<text x="123.7" y="93.7">21</text>
<text x="123.7" y="95.4">22</text>
<text x="128.3" y="90.9">PA3</text>
<text x="128.3" y="92.6">PA4</text>
<text x="128.3" y="94.4">PA5</text>
<text x="149.7" y="92.6">PB4/JNTRST</text>
<text x="151.5" y="90.9">PB3/JTDO</text>
<text x="156.1" y="94.4">PB5</text>
<text x="162.1" y="91.6">56</text>
<text x="162.1" y="93.7">57</text>
<text x="162.1" y="95.4">58</text>
<text x="223.7" y="94.4">4</text>
<text x="223.7" y="92.6">5</text>
<text x="223.7" y="90.5">6</text>
<text x="227.3" y="95.4">C1P</text>
<text x="227.3" y="93.3">C1N</text>
<text x="227.3" y="91.6">VBAT</text>
<text x="123.7" y="97.2">23</text>
<text x="123.7" y="101.1">41</text>
<text x="128.3" y="96.5">PA6</text>
<text x="128.3" y="98.3">PA7</text>
<text x="156.1" y="96.5">PB6</text>
<text x="156.1" y="98.3">PB7</text>
<text x="162.1" y="97.2">59</text>
<text x="162.1" y="101.1">61</text>
<text x="223.7" y="100">1</text>
<text x="223.7" y="98.3">2</text>
<text x="223.7" y="96.1">3</text>
<text x="227.3" y="100.7">NC</text>
<text x="227.3" y="99.3">C2P</text>
<text x="227.3" y="97.2">C2N</text>
<text x="123.7" y="102.8">42</text>
<text x="123.7" y="104.6">43</text>
<text x="123.7" y="106.7">44</text>
<text x="128.3" y="102.1">PA8</text>
<text x="128.3" y="103.9">PA9</text>
<text x="128.3" y="105.7">PA10</text>
<text x="128.3" y="107.4">PA11</text>
<text x="155.4" y="105.7">PB10</text>
<text x="155.4" y="107.4">PB11</text>
<text x="156.1" y="102.1">PB8</text>
<text x="156.1" y="103.9">PB9</text>
<text x="162.1" y="102.8">62</text>
<text x="162.1" y="104.6">29</text>
<text x="162.1" y="106.7">30</text>
<text x="123.7" y="108.5">45</text>
<text x="123.7" y="110.2">46</text>
<text x="123.7" y="112.3">49</text>
<text x="128.3" y="109.5">PA12</text>
<text x="128.3" y="111.3">PA13/JTMS/SWDIO</text>
<text x="128.3" y="113.1">PA14/JTCK/SWCLK</text>
<text x="155.4" y="109.5">PB12</text>
<text x="155.4" y="111.3">PB13</text>
<text x="155.4" y="113.1">PB14</text>
<text x="162.1" y="108.5">33</text>
<text x="162.1" y="110.2">34</text>
<text x="162.1" y="112.3">35</text>
<text x="123.7" y="114.1">50</text>
<text x="124.7" y="117.6">5</text>
<text x="124.7" y="119.7">6</text>
<text x="128.3" y="118.7">OSC_IN/PD0</text>
<text x="128.3" y="114.8">PA15/JTDI</text>
<text x="155.4" y="114.8">PB15</text>
<text x="156.1" y="118.7">PC0</text>
<text x="162.1" y="114.1">36</text>
<text x="162.1" y="117.6">8</text>
<text x="162.1" y="119.7">9</text>
<text x="123.7" y="125.4">60</text>
<text x="123.7" y="121.5">54</text>
<text x="128.3" y="120.4">OSC_OUT/PD1</text>
<text x="128.3" y="122.6">PD2</text>
<text x="156.1" y="120.4">PC1</text>
<text x="156.1" y="122.6">PC2</text>
<text x="156.1" y="124.3">PC3</text>
<text x="162.1" y="121.5">10</text>
<text x="162.1" y="123.3">11</text>
<text x="162.1" y="125.4">24</text>
<text x="227.6" y="123.3">3</text>
<text x="231.1" y="124">VI</text>
<text x="239.2" y="124">VO</text>
<text x="244.2" y="123.3">2</text>
<text x="124.7" y="128.9">7</text>
<text x="128.3" y="126.1">BOOT0</text>
<text x="128.3" y="130">NRST</text>
<text x="156.1" y="126.1">PC4</text>
<text x="156.1" y="127.8">PC5</text>
<text x="156.1" y="130">PC6</text>
<text x="156.1" y="131.7">PC7</text>
<text x="162.1" y="127.1">25</text>
<text x="162.1" y="128.9">37</text>
<text x="162.1" y="130.7">38</text>
<text x="236.1" y="130.7" transform="rotate(-90 236.1 130.7)">1</text>
<text x="237.1" y="127.1" transform="rotate(-90 237.1 127.1)">GND</text>
<text x="5.3" y="132.1">C</text>
<text x="46.2" y="137.7" transform="rotate(-90 46.2 137.7)">2</text>
<text x="156.1" y="135.6">PC8</text>
<text x="156.1" y="137.4">PC9</text>
<text x="162.1" y="134.5">39</text>
<text x="162.1" y="136.3">40</text>
<text x="289.6" y="132.1">C</text>
<text x="46.2" y="143.7" transform="rotate(-90 46.2 143.7)">1</text>
<text x="155.4" y="139.1">PC10</text>
<text x="155.4" y="140.9">PC11</text>
<text x="155.4" y="143">PC12</text>
<text x="162.1" y="138.1">51</text>
<text x="162.1" y="140.2">52</text>
<text x="162.1" y="141.9">53</text>
<text x="162.1" y="143.7">2</text>
<text x="124.7" y="147.6">1</text>
<text x="128.3" y="148.6">VBAT</text>
<text x="144.1" y="144.7">PC13-TAMPER-RTC</text>
<text x="145.5" y="148.6">PC15-OSC32_OUT</text>
<text x="147.3" y="146.5">PC14-OSC32_IN</text>
<text x="162.1" y="145.8">3</text>
<text x="162.1" y="147.6">4</text>
<text x="123.7" y="151.1">32</text>
<text x="123.7" y="153.2">48</text>
<text x="123.7" y="155">64</text>
<text x="128.3" y="152.1">VDD_1</text>
<text x="128.3" y="153.9">VDD_2</text>
<text x="154.3" y="152.1">VSS_1</text>
<text x="154.3" y="153.9">VSS_2</text>
<text x="162.1" y="151.1">31</text>
<text x="162.1" y="153.2">47</text>
<text x="162.1" y="155">63</text>
<text x="123.7" y="156.7">19</text>
<text x="123.7" y="160.6">13</text>
<text x="128.3" y="156">VDD_3</text>
<text x="128.3" y="157.8">VDD_4</text>
<text x="128.3" y="161.3">VDDA</text>
<text x="154.3" y="156">VSS_3</text>
<text x="154.3" y="157.8">VSS_4</text>
<text x="154.7" y="161.3">VSSA</text>
<text x="162.1" y="156.7">18</text>
<text x="162.1" y="160.6">12</text>
<text x="5.3" y="183.8">D</text>
<text x="289.6" y="183.8">D</text>
<text x="224.1" y="190.9">Title</text>
<text x="224.1" y="196.5">Size</text>
<text x="233.6" y="196.5">Number</text>
<text x="270.6" y="196.5">Revision</text>
<text x="224.1" y="202.2">Date:</text>
<text x="224.1" y="203.9">File:</text>
<text x="225.2" y="199.3">A3</text>
<text x="232.6" y="202.2">2014/10/8</text>
<text x="232.6" y="203.9">D:\Altium\Bwallet_V1.7\Bwallet.SchDoc</text>
<text x="261.4" y="202.2">Sheet</text>
<text x="261.4" y="203.9">DrawnBy:</text>
<text x="266.4" y="202.2">of</text>
<text x="21.5" y="206.7">1</text>
<text x="57.4" y="206.7">2</text>
<text x="93.4" y="206.7">3</text>
<text x="129.7" y="206.7">4</text>
<text x="165.6" y="206.7">5</text>
<text x="201.5" y="206.7">6</text>
<text x="237.5" y="206.7">7</text>
<text x="273.8" y="206.7">8</text>
</g>
<g font-size="1.8" fill="#000080">
<text x="31.7" y="41.9">U1</text>
<text x="60.6" y="47.5">R1</text>
<text x="69.8" y="46.8">22R</text>
<text x="226.2" y="44">P1</text>
<text x="60.6" y="50.4">R2</text>
<text x="69.8" y="50">22R</text>
<text x="200.1" y="49.7">C1</text>
<text x="204.7" y="49.7">2.2uF</text>
<text x="208.2" y="51.4">C2</text>
<text x="213.2" y="51.4">4.7uF</text>
<text x="199.1" y="55.6">R3</text>
<text x="208.2" y="54.9">390K</text>
<text x="31.7" y="60.9">MicroUsb</text>
<text x="49.3" y="71.1">P2</text>
<text x="203" y="66.6">R4</text>
<text x="211.1" y="66.6">0</text>
<text x="126.8" y="82.4">U2</text>
<text x="49.3" y="85.9">Header 6</text>
<text x="208.2" y="84.9">C3</text>
<text x="213.2" y="84.9">1uF</text>
<text x="211.1" y="94.4">C5</text>
<text x="211.1" y="90.5">C4</text>
<text x="214.9" y="94.4">1uF</text>
<text x="214.9" y="90.5">1uF</text>
<text x="42.6" y="96.1">S1</text>
<text x="42.6" y="100.4">SW-PB</text>
<text x="209.3" y="97.9">C6</text>
<text x="213.9" y="97.9">1uF</text>
<text x="226.2" y="103.5">OLED12864</text>
<text x="42.6" y="110.9">S2</text>
<text x="42.6" y="115.5">SW-PB</text>
<text x="229.7" y="119">U3</text>
<text x="236.4" y="118.7">MCP1703</text>
<text x="39.1" y="131.7">C7</text>
<text x="39.1" y="137">22pF</text>
<text x="224.1" y="135.2">1uF</text>
<text x="224.1" y="133.1">C8</text>
<text x="253.7" y="135.2">1uF</text>
<text x="253.7" y="133.1">C9</text>
<text x="48.3" y="140.5">Y1</text>
<text x="48.3" y="142.6">8MHz</text>
<text x="39.1" y="144.7">C10</text>
<text x="179.7" y="147.2">C11</text>
<text x="184.3" y="147.2">2.2uF</text>
<text x="39.1" y="150">22pF</text>
<text x="179.7" y="152.8">C12</text>
<text x="184.3" y="152.8">2.2uF</text>
<text x="126.8" y="164.1">STM32F205RET6</text>
<text x="37" y="174">0.1uF</text>
<text x="37" y="172.2">C13</text>
<text x="42.6" y="174">0.1uF</text>
<text x="42.6" y="172.2">C14</text>
<text x="48.3" y="174">0.1uF</text>
<text x="48.3" y="172.2">C15</text>
<text x="53.9" y="174">0.1uF</text>
<text x="53.9" y="172.2">C16</text>
<text x="62.4" y="174">0.1uF</text>
<text x="62.4" y="172.2">C17</text>
<text x="69.8" y="174">2.2uF</text>
<text x="69.8" y="172.2">C18</text>
<text x="106.1" y="175">S3</text>
<text x="106.1" y="179.6">SW-PB</text>
<text x="102.5" y="183.5">C19</text>
<text x="108.9" y="183.5">0.1uF</text>
<text x="129.3" y="183.5">R5</text>
<text x="136.7" y="183.5">0</text>
</g>
<g font-size="1.8" fill="#800000">
<text x="61.3" y="42.6">5V</text>
<text x="73.6" y="47.2">USB_D-</text>
<text x="73.6" y="50">USB_D+</text>
<text x="185.7" y="50.7">GND</text>
<text x="49.3" y="61.6">GND</text>
<text x="210" y="63.7">GND</text>
<text x="33.1" y="71.1">3.3v</text>
<text x="192.7" y="68.3">SPI_CLK</text>
<text x="192.7" y="66.6">SPI__DIN</text>
<text x="208.2" y="71.1">GND</text>
<text x="34.5" y="74.7">SWDIO</text>
<text x="34.5" y="76.8">SWCLK</text>
<text x="201.9" y="74">OLED_DC</text>
<text x="201.9" y="75.7">OLED_RST</text>
<text x="201.9" y="77.5">OLED_CS</text>
<text x="34.5" y="78.5">SWO</text>
<text x="34.5" y="80.3">RESET</text>
<text x="211.1" y="80.3">GND</text>
<text x="215.3" y="83.1">3.3V</text>
<text x="32.8" y="87.7">GND</text>
<text x="167.4" y="86.3">OLED_RST</text>
<text x="168.4" y="84.2">OLED_DC</text>
<text x="172.3" y="89.8">SWO</text>
<text x="198" y="87.7">GND</text>
<text x="217" y="88.8">3.3V</text>
<text x="113.5" y="93.7">SPI_CLK</text>
<text x="113.5" y="91.6">OLED_CS</text>
<text x="181.5" y="93.7">GND</text>
<text x="28.2" y="97.9">BUTTON1</text>
<text x="113.5" y="97.2">SPI__DIN</text>
<text x="109.2" y="103.9">5V</text>
<text x="113.5" y="106.7">USB_D-</text>
<text x="28.2" y="113.1">BUTTON2</text>
<text x="113.5" y="108.5">USB_D+</text>
<text x="113.5" y="110.2">SWDIO</text>
<text x="113.5" y="112.3">SWCLK</text>
<text x="63.4" y="118.7">GND</text>
<text x="113.8" y="117.6">OSCIN</text>
<text x="113.8" y="119.7">OSCOUT</text>
<text x="215.6" y="121.2">5V</text>
<text x="256.2" y="121.2">3.3V</text>
<text x="106.1" y="126.1">GND</text>
<text x="108.2" y="128.9">RESET</text>
<text x="53.2" y="133.5">OSCIN</text>
<text x="167.4" y="141.9">BUTTON1</text>
<text x="167.4" y="138.1">BUTTON2</text>
<text x="234.7" y="143.7">GND</text>
<text x="51.4" y="146.5">OSCOUT</text>
<text x="33.8" y="152.1">GND</text>
<text x="108.5" y="153.9">3.3V</text>
<text x="188.9" y="158.8">GND</text>
<text x="33.8" y="163.1">3.3V</text>
<text x="173" y="166.2">GND</text>
<text x="33.8" y="183.5">GND</text>
<text x="119.1" y="183.5">RESET</text>
<text x="145.5" y="184.5">3.3V</text>
<text x="96.9" y="189.1">GND</text>
</g>
</svg>
